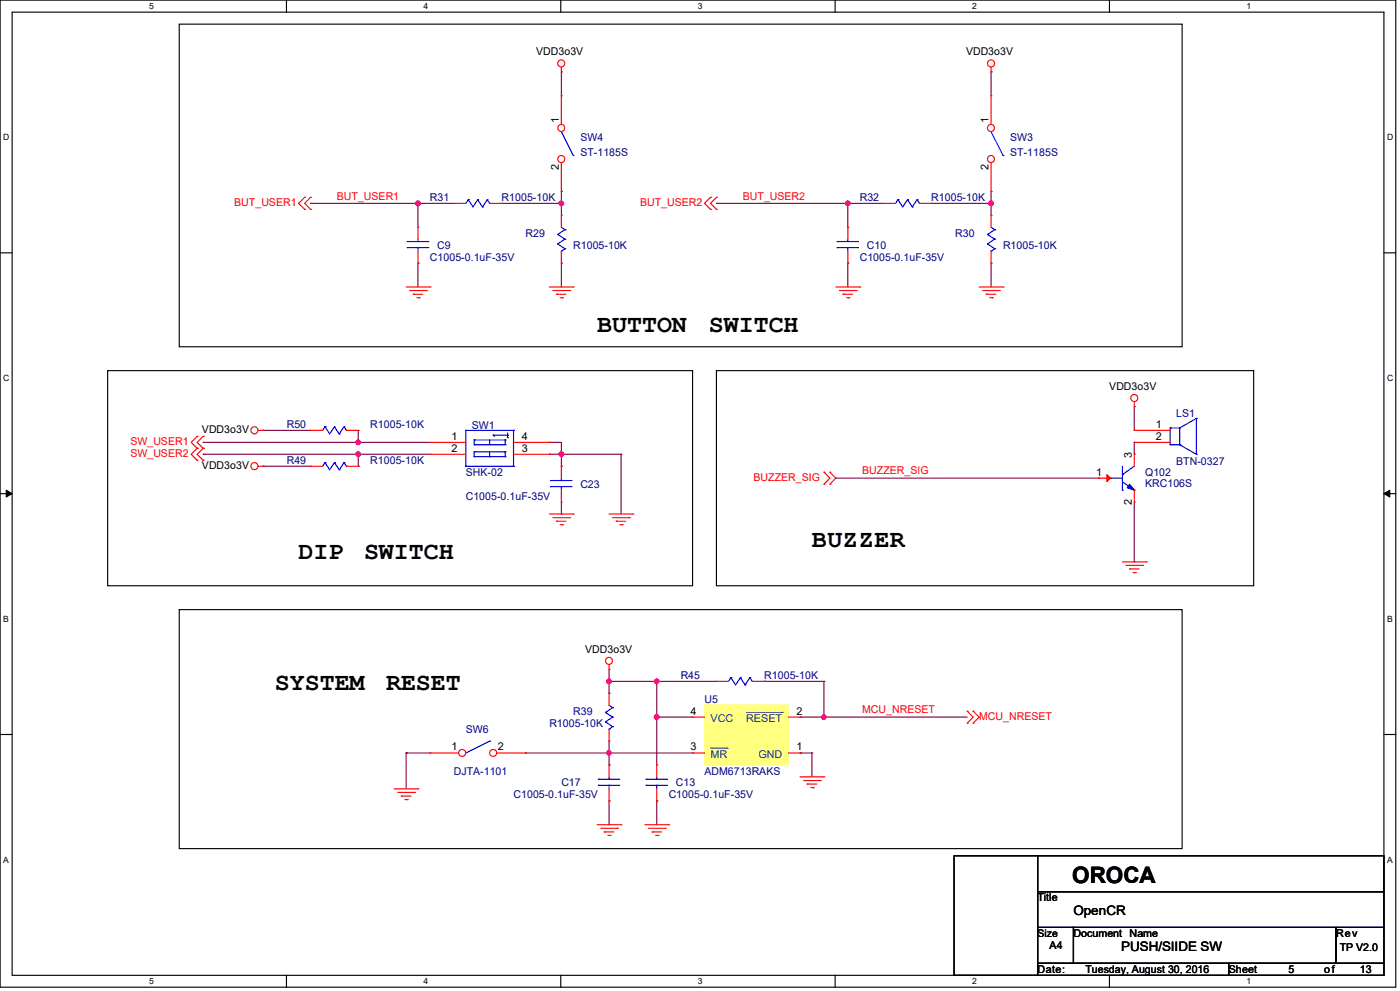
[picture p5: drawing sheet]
<svg xmlns="http://www.w3.org/2000/svg" width="420mm" height="297mm" viewBox="0 0 420 297" stroke-linecap="round" stroke-linejoin="round" font-family="sans-serif">
<path d="M0 0h418.7v295.9h-418.7zM3.6 3.6h411.6v288.7h-411.6z" fill="none" stroke="#000" stroke-width=".34"/>
<g fill="#fff">
<path d="M44.8 .4h1.4v2.9h-1.4z"/>
<path d="M44.8 292.7h1.4v2.9h-1.4z"/>
</g>
<path d="M85.9 0v3.6M85.9 292.3v3.6" fill="none" stroke="#000" stroke-width=".34"/>
<g fill="#fff">
<path d="M127.1 .4h1.4v2.9h-1.4z"/>
<path d="M127.1 292.7h1.4v2.9h-1.4z"/>
</g>
<path d="M168.2 0v3.6M168.2 292.3v3.6" fill="none" stroke="#000" stroke-width=".34"/>
<g fill="#fff">
<path d="M209.4 .4h1.4v2.9h-1.4z"/>
<path d="M209.4 292.7h1.4v2.9h-1.4z"/>
</g>
<path d="M250.5 0v3.6M250.5 292.3v3.6" fill="none" stroke="#000" stroke-width=".34"/>
<g fill="#fff">
<path d="M291.7 .4h1.4v2.9h-1.4z"/>
<path d="M291.7 292.7h1.4v2.9h-1.4z"/>
</g>
<path d="M332.8 0v3.6M332.8 292.3v3.6" fill="none" stroke="#000" stroke-width=".34"/>
<g fill="#fff">
<path d="M374 .4h1.4v2.9h-1.4z"/>
<path d="M374 292.7h1.4v2.9h-1.4z"/>
<path d="M1 39.7h1.8v2.9h-1.8z"/>
<path d="M416.1 39.7h1.9v2.9h-1.9z"/>
<path d="M1 111.8h1.8v2.9h-1.8z"/>
<path d="M416.1 111.8h1.9v2.9h-1.9z"/>
</g>
<path d="M0 75.8h3.6M415.2 75.8h3.6" fill="none" stroke="#000" stroke-width=".34"/>
<g fill="#fff">
<path d="M1 184h1.7v2.9h-1.7z"/>
<path d="M416.1 184h1.7v2.9h-1.7z"/>
</g>
<path d="M0 148h3.6M415.2 148h3.6" fill="none" stroke="#000" stroke-width=".34"/>
<path d="M1.9 146.9l1.7 1.1-1.7 1zM415.2 148l1.7-1.1v2.1z" fill="#000" stroke="#000" stroke-width=".3"/>
<g fill="#fff">
<path d="M1 256.2h1.7v2.9h-1.7z"/>
<path d="M416.1 256.2h1.7v2.9h-1.7z"/>
</g>
<path d="M53.8 7.2h300.8v96.7h-300.8zM32.3 111.1h175.5v64.5h-175.5zM214.9 111.1h161.2v64.5h-161.2zM53.8 182.7h300.8v71.6h-300.8zM0 220.1h3.6M415.2 220.1h3.6" fill="none" stroke="#000" stroke-width=".34"/>
<path d="M150.5 61h17.9" fill="none" stroke="#800040" stroke-width=".34"/>
<circle cx="150.5" cy="61" r=".17" fill="#800040"/>
<circle cx="168.4" cy="60.9" r=".7" fill="#f0f" stroke="#f0f" stroke-width=".34"/>
<path d="M168.4 57.4v3.6" fill="none" stroke="#800040" stroke-width=".34"/>
<circle cx="168.4" cy="57.4" r=".17" fill="#800040"/>
<path d="M168.4 61v3.5" fill="none" stroke="#800040" stroke-width=".34"/>
<circle cx="168.4" cy="61" r=".17" fill="#800040"/>
<path d="M93.2 61h32.2" fill="none" stroke="#800040" stroke-width=".34"/>
<circle cx="93.2" cy="61" r=".17" fill="#800040"/>
<circle cx="125.4" cy="60.9" r=".7" fill="#f0f" stroke="#f0f" stroke-width=".34"/>
<path d="M125.4 61v7.1" fill="none" stroke="#800040" stroke-width=".34"/>
<circle cx="125.4" cy="61" r=".17" fill="#800040"/>
<path d="M125.4 61h10.7" fill="none" stroke="#800040" stroke-width=".34"/>
<circle cx="125.4" cy="61" r=".17" fill="#800040"/>
<path d="M125.4 78.9v7.1" fill="none" stroke="#800040" stroke-width=".34"/>
<circle cx="125.4" cy="78.9" r=".17" fill="#800040"/>
<path d="M168.4 78.9v7.1" fill="none" stroke="#800040" stroke-width=".34"/>
<circle cx="168.4" cy="78.9" r=".17" fill="#800040"/>
<path d="M168.4 21.5v7.2" fill="none" stroke="#800040" stroke-width=".34"/>
<circle cx="168.4" cy="21.5" r=".17" fill="#800040"/>
<path d="M279.4 61h17.9" fill="none" stroke="#800040" stroke-width=".34"/>
<circle cx="279.4" cy="61" r=".17" fill="#800040"/>
<path d="M297.3 61v3.5" fill="none" stroke="#800040" stroke-width=".34"/>
<circle cx="297.3" cy="61" r=".17" fill="#800040"/>
<path d="M297.3 57.4v3.6" fill="none" stroke="#800040" stroke-width=".34"/>
<circle cx="297.3" cy="57.4" r=".17" fill="#800040"/>
<circle cx="297.3" cy="60.9" r=".7" fill="#f0f" stroke="#f0f" stroke-width=".34"/>
<path d="M214.9 61h39.4" fill="none" stroke="#800040" stroke-width=".34"/>
<circle cx="214.9" cy="61" r=".17" fill="#800040"/>
<path d="M297.3 78.9v7.1" fill="none" stroke="#800040" stroke-width=".34"/>
<circle cx="297.3" cy="78.9" r=".17" fill="#800040"/>
<path d="M254.3 78.9v7.1" fill="none" stroke="#800040" stroke-width=".34"/>
<circle cx="254.3" cy="78.9" r=".17" fill="#800040"/>
<path d="M254.3 61h10.8" fill="none" stroke="#800040" stroke-width=".34"/>
<circle cx="254.3" cy="61" r=".17" fill="#800040"/>
<circle cx="254.3" cy="60.9" r=".7" fill="#f0f" stroke="#f0f" stroke-width=".34"/>
<path d="M254.3 61v7.1" fill="none" stroke="#800040" stroke-width=".34"/>
<circle cx="254.3" cy="61" r=".17" fill="#800040"/>
<path d="M297.3 21.5v7.2" fill="none" stroke="#800040" stroke-width=".34"/>
<circle cx="297.3" cy="21.5" r=".17" fill="#800040"/>
<path d="M182.7 200.6v3.6" fill="none" stroke="#800040" stroke-width=".34"/>
<circle cx="182.7" cy="204.2" r=".17" fill="#800040"/>
<path d="M182.7 204.2h14.3" fill="none" stroke="#800040" stroke-width=".34"/>
<circle cx="182.7" cy="204.2" r=".17" fill="#800040"/>
<path d="M182.7 222.1v3.6" fill="none" stroke="#800040" stroke-width=".34"/>
<circle cx="182.7" cy="225.7" r=".17" fill="#800040"/>
<circle cx="182.7" cy="225.7" r=".7" fill="#f0f" stroke="#f0f" stroke-width=".34"/>
<path d="M247.2 214.9h43" fill="none" stroke="#800040" stroke-width=".34"/>
<circle cx="247.2" cy="214.9" r=".17" fill="#800040"/>
<circle cx="247.2" cy="214.9" r=".7" fill="#f0f" stroke="#f0f" stroke-width=".34"/>
<path d="M240 225.7h3.6" fill="none" stroke="#800040" stroke-width=".34"/>
<circle cx="240" cy="225.7" r=".17" fill="#800040"/>
<path d="M229.3 204.2h17.9" fill="none" stroke="#800040" stroke-width=".34"/>
<circle cx="229.3" cy="204.2" r=".17" fill="#800040"/>
<path d="M243.6 225.7v7.1" fill="none" stroke="#800040" stroke-width=".34"/>
<circle cx="243.6" cy="225.7" r=".17" fill="#800040"/>
<path d="M197 204.2h17.9" fill="none" stroke="#800040" stroke-width=".34"/>
<circle cx="197" cy="204.2" r=".17" fill="#800040"/>
<circle cx="197" cy="204.2" r=".7" fill="#f0f" stroke="#f0f" stroke-width=".34"/>
<path d="M247.2 204.2v10.7" fill="none" stroke="#800040" stroke-width=".34"/>
<circle cx="247.2" cy="204.2" r=".17" fill="#800040"/>
<path d="M182.7 225.7h25.1" fill="none" stroke="#800040" stroke-width=".34"/>
<circle cx="182.7" cy="225.7" r=".17" fill="#800040"/>
<path d="M197 204.2v10.7" fill="none" stroke="#800040" stroke-width=".34"/>
<circle cx="197" cy="204.2" r=".17" fill="#800040"/>
<path d="M197 214.9h10.8" fill="none" stroke="#800040" stroke-width=".34"/>
<circle cx="197" cy="214.9" r=".17" fill="#800040"/>
<path d="M197 214.9v14.4" fill="none" stroke="#800040" stroke-width=".34"/>
<circle cx="197" cy="214.9" r=".17" fill="#800040"/>
<circle cx="197" cy="214.9" r=".7" fill="#f0f" stroke="#f0f" stroke-width=".34"/>
<path d="M240 214.9h7.2" fill="none" stroke="#800040" stroke-width=".34"/>
<circle cx="240" cy="214.9" r=".17" fill="#800040"/>
<path d="M121.8 225.7h7.2" fill="none" stroke="#800040" stroke-width=".34"/>
<circle cx="121.8" cy="225.7" r=".17" fill="#800040"/>
<path d="M121.8 225.7v10.7" fill="none" stroke="#800040" stroke-width=".34"/>
<circle cx="121.8" cy="225.7" r=".17" fill="#800040"/>
<path d="M182.7 240v7.2" fill="none" stroke="#800040" stroke-width=".34"/>
<circle cx="182.7" cy="240" r=".17" fill="#800040"/>
<path d="M197 240v7.2" fill="none" stroke="#800040" stroke-width=".34"/>
<circle cx="197" cy="240" r=".17" fill="#800040"/>
<path d="M61 132.6h46.5" fill="none" stroke="#800040" stroke-width=".34"/>
<circle cx="61" cy="132.6" r=".17" fill="#800040"/>
<path d="M61 136.1h46.5" fill="none" stroke="#800040" stroke-width=".34"/>
<circle cx="61" cy="136.1" r=".17" fill="#800040"/>
<path d="M107.5 129v3.6" fill="none" stroke="#800040" stroke-width=".34"/>
<circle cx="107.5" cy="132.6" r=".17" fill="#800040"/>
<path d="M107.5 132.6h21.5" fill="none" stroke="#800040" stroke-width=".34"/>
<circle cx="107.5" cy="132.6" r=".17" fill="#800040"/>
<circle cx="107.5" cy="132.6" r=".7" fill="#f0f" stroke="#f0f" stroke-width=".34"/>
<path d="M107.5 136.1v3.6" fill="none" stroke="#800040" stroke-width=".34"/>
<circle cx="107.5" cy="139.7" r=".17" fill="#800040"/>
<path d="M107.5 136.1h21.5" fill="none" stroke="#800040" stroke-width=".34"/>
<circle cx="107.5" cy="136.1" r=".17" fill="#800040"/>
<circle cx="107.5" cy="136.1" r=".7" fill="#f0f" stroke="#f0f" stroke-width=".34"/>
<path d="M78.9 139.7h14.3" fill="none" stroke="#800040" stroke-width=".34"/>
<circle cx="78.9" cy="139.7" r=".17" fill="#800040"/>
<path d="M78.9 129h14.3" fill="none" stroke="#800040" stroke-width=".34"/>
<circle cx="78.9" cy="129" r=".17" fill="#800040"/>
<path d="M164.8 132.6h3.6" fill="none" stroke="#800040" stroke-width=".34"/>
<circle cx="164.8" cy="132.6" r=".17" fill="#800040"/>
<path d="M164.8 136.1h3.6" fill="none" stroke="#800040" stroke-width=".34"/>
<circle cx="164.8" cy="136.1" r=".17" fill="#800040"/>
<path d="M168.4 132.6v3.5" fill="none" stroke="#800040" stroke-width=".34"/>
<circle cx="168.4" cy="136.1" r=".17" fill="#800040"/>
<path d="M168.4 150.5v3.6" fill="none" stroke="#800040" stroke-width=".34"/>
<circle cx="168.4" cy="154.1" r=".17" fill="#800040"/>
<path d="M168.4 136.1h17.9" fill="none" stroke="#800040" stroke-width=".34"/>
<circle cx="168.4" cy="136.1" r=".17" fill="#800040"/>
<circle cx="168.4" cy="136.1" r=".7" fill="#f0f" stroke="#f0f" stroke-width=".34"/>
<path d="M186.3 136.1v18" fill="none" stroke="#800040" stroke-width=".34"/>
<circle cx="186.3" cy="136.1" r=".17" fill="#800040"/>
<path d="M168.4 136.1v3.6" fill="none" stroke="#800040" stroke-width=".34"/>
<circle cx="168.4" cy="139.7" r=".17" fill="#800040"/>
<path d="M340.3 132.6v3.5" fill="none" stroke="#800040" stroke-width=".34"/>
<circle cx="340.3" cy="132.6" r=".17" fill="#800040"/>
<path d="M340.3 150.5v17.9" fill="none" stroke="#800040" stroke-width=".34"/>
<circle cx="340.3" cy="168.4" r=".17" fill="#800040"/>
<path d="M250.7 143.3h78.9" fill="none" stroke="#800040" stroke-width=".34"/>
<circle cx="329.6" cy="143.3" r=".17" fill="#800040"/>
<path d="M340.3 121.8v7.2" fill="none" stroke="#800040" stroke-width=".34"/>
<circle cx="340.3" cy="121.8" r=".17" fill="#800040"/>
<path d="M182.7 225.7v3.6" fill="none" stroke="#800040" stroke-width=".34"/>
<circle cx="182.7" cy="229.3" r=".17" fill="#800040"/>
<path d="M157.6 225.7h25.1" fill="none" stroke="#800040" stroke-width=".34"/>
<circle cx="157.6" cy="225.7" r=".17" fill="#800040"/>
<path d="M182.7 204.2v3.6" fill="none" stroke="#800040" stroke-width=".34"/>
<circle cx="182.7" cy="207.8" r=".17" fill="#800040"/>
<circle cx="182.7" cy="204.2" r=".7" fill="#f0f" stroke="#f0f" stroke-width=".34"/>
<path d="M164.8 86h7.2" fill="none" stroke="#f00" stroke-width=".34"/>
<circle cx="172" cy="86" r=".17" fill="#f00"/>
<path d="M165.9 87.1h5" fill="none" stroke="#f00" stroke-width=".34"/>
<circle cx="170.9" cy="87.1" r=".17" fill="#f00"/>
<path d="M167 88.2h2.8" fill="none" stroke="#f00" stroke-width=".34"/>
<circle cx="167" cy="88.2" r=".17" fill="#f00"/>
<path d="M168 89.2h.7" fill="none" stroke="#f00" stroke-width=".34"/>
<circle cx="168.7" cy="89.2" r=".17" fill="#f00"/>
<path d="M121.8 86h7.2" fill="none" stroke="#f00" stroke-width=".34"/>
<circle cx="129" cy="86" r=".17" fill="#f00"/>
<path d="M122.9 87.1h5" fill="none" stroke="#f00" stroke-width=".34"/>
<circle cx="127.9" cy="87.1" r=".17" fill="#f00"/>
<path d="M124 88.2h2.8" fill="none" stroke="#f00" stroke-width=".34"/>
<circle cx="124" cy="88.2" r=".17" fill="#f00"/>
<path d="M125.1 89.2h.7" fill="none" stroke="#f00" stroke-width=".34"/>
<circle cx="125.8" cy="89.2" r=".17" fill="#f00"/>
<path d="M168.4 20.1v1.4" fill="none" stroke="#f00" stroke-width=".34"/>
<circle cx="168.4" cy="21.5" r=".17" fill="#f00"/>
<g fill="none" stroke="#f00" stroke-width=".34">
<path d="M250.7 86h7.2"/>
<circle cx="168.4" cy="19" r="1.06"/>
</g>
<circle cx="257.9" cy="86" r=".17" fill="#f00"/>
<path d="M251.8 87.1h5" fill="none" stroke="#f00" stroke-width=".34"/>
<circle cx="256.8" cy="87.1" r=".17" fill="#f00"/>
<path d="M252.9 88.2h2.9" fill="none" stroke="#f00" stroke-width=".34"/>
<circle cx="252.9" cy="88.2" r=".17" fill="#f00"/>
<path d="M254 89.2h.7" fill="none" stroke="#f00" stroke-width=".34"/>
<circle cx="254.7" cy="89.2" r=".17" fill="#f00"/>
<path d="M293.8 86h7.1" fill="none" stroke="#f00" stroke-width=".34"/>
<circle cx="300.9" cy="86" r=".17" fill="#f00"/>
<path d="M294.8 87.1h5" fill="none" stroke="#f00" stroke-width=".34"/>
<circle cx="299.8" cy="87.1" r=".17" fill="#f00"/>
<path d="M295.9 88.2h2.8" fill="none" stroke="#f00" stroke-width=".34"/>
<circle cx="295.9" cy="88.2" r=".17" fill="#f00"/>
<path d="M297 89.2h.7" fill="none" stroke="#f00" stroke-width=".34"/>
<circle cx="297.7" cy="89.2" r=".17" fill="#f00"/>
<path d="M297.3 20.1v1.4" fill="none" stroke="#f00" stroke-width=".34"/>
<circle cx="297.3" cy="21.5" r=".17" fill="#f00"/>
<g fill="none" stroke="#f00" stroke-width=".34">
<path d="M182.7 199.2v1.4"/>
<circle cx="297.3" cy="19" r="1.06"/>
</g>
<circle cx="182.7" cy="200.6" r=".17" fill="#f00"/>
<g fill="none" stroke="#f00" stroke-width=".34">
<path d="M240 232.8h7.2"/>
<circle cx="182.7" cy="198.1" r="1.05"/>
</g>
<circle cx="247.2" cy="232.8" r=".17" fill="#f00"/>
<path d="M241.1 233.9h5" fill="none" stroke="#f00" stroke-width=".34"/>
<circle cx="246.1" cy="233.9" r=".17" fill="#f00"/>
<path d="M242.1 235h2.9" fill="none" stroke="#f00" stroke-width=".34"/>
<circle cx="242.1" cy="235" r=".17" fill="#f00"/>
<path d="M243.2 236.1h.8" fill="none" stroke="#f00" stroke-width=".34"/>
<circle cx="244" cy="236.1" r=".17" fill="#f00"/>
<path d="M118.2 236.4h7.2" fill="none" stroke="#f00" stroke-width=".34"/>
<circle cx="125.4" cy="236.4" r=".17" fill="#f00"/>
<path d="M119.3 237.5h5" fill="none" stroke="#f00" stroke-width=".34"/>
<circle cx="124.3" cy="237.5" r=".17" fill="#f00"/>
<path d="M120.4 238.6h2.9" fill="none" stroke="#f00" stroke-width=".34"/>
<circle cx="120.4" cy="238.6" r=".17" fill="#f00"/>
<path d="M121.5 239.6h.7" fill="none" stroke="#f00" stroke-width=".34"/>
<circle cx="122.2" cy="239.6" r=".17" fill="#f00"/>
<path d="M179.1 247.2h7.2" fill="none" stroke="#f00" stroke-width=".34"/>
<circle cx="186.3" cy="247.2" r=".17" fill="#f00"/>
<path d="M180.2 248.2h5" fill="none" stroke="#f00" stroke-width=".34"/>
<circle cx="185.2" cy="248.2" r=".17" fill="#f00"/>
<path d="M181.3 249.3h2.8" fill="none" stroke="#f00" stroke-width=".34"/>
<circle cx="181.3" cy="249.3" r=".17" fill="#f00"/>
<path d="M182.4 250.4h.6" fill="none" stroke="#f00" stroke-width=".34"/>
<circle cx="183" cy="250.4" r=".17" fill="#f00"/>
<path d="M193.5 247.2h7.1" fill="none" stroke="#f00" stroke-width=".34"/>
<circle cx="200.6" cy="247.2" r=".17" fill="#f00"/>
<path d="M194.5 248.2h5.1" fill="none" stroke="#f00" stroke-width=".34"/>
<circle cx="199.6" cy="248.2" r=".17" fill="#f00"/>
<path d="M195.6 249.3h2.9" fill="none" stroke="#f00" stroke-width=".34"/>
<circle cx="195.6" cy="249.3" r=".17" fill="#f00"/>
<path d="M196.7 250.4h.7" fill="none" stroke="#f00" stroke-width=".34"/>
<circle cx="197.4" cy="250.4" r=".17" fill="#f00"/>
<path d="M77.4 129h1.5" fill="none" stroke="#f00" stroke-width=".34"/>
<circle cx="78.9" cy="129" r=".17" fill="#f00"/>
<g fill="none" stroke="#f00" stroke-width=".34">
<path d="M77.4 139.7h1.5"/>
<circle cx="76.3" cy="129" r="1.06"/>
</g>
<circle cx="78.9" cy="139.7" r=".17" fill="#f00"/>
<g fill="none" stroke="#f00" stroke-width=".34">
<path d="M182.7 154.1h7.2"/>
<circle cx="76.3" cy="139.7" r="1.06"/>
</g>
<circle cx="189.9" cy="154.1" r=".17" fill="#f00"/>
<path d="M183.8 155.2h5" fill="none" stroke="#f00" stroke-width=".34"/>
<circle cx="188.8" cy="155.2" r=".17" fill="#f00"/>
<path d="M184.9 156.2h2.8" fill="none" stroke="#f00" stroke-width=".34"/>
<circle cx="184.9" cy="156.2" r=".17" fill="#f00"/>
<path d="M185.9 157.3h.7" fill="none" stroke="#f00" stroke-width=".34"/>
<circle cx="186.6" cy="157.3" r=".17" fill="#f00"/>
<path d="M164.8 154.1h7.2" fill="none" stroke="#f00" stroke-width=".34"/>
<circle cx="172" cy="154.1" r=".17" fill="#f00"/>
<path d="M165.9 155.2h5" fill="none" stroke="#f00" stroke-width=".34"/>
<circle cx="170.9" cy="155.2" r=".17" fill="#f00"/>
<path d="M167 156.2h2.8" fill="none" stroke="#f00" stroke-width=".34"/>
<circle cx="167" cy="156.2" r=".17" fill="#f00"/>
<path d="M168 157.3h.7" fill="none" stroke="#f00" stroke-width=".34"/>
<circle cx="168.7" cy="157.3" r=".17" fill="#f00"/>
<path d="M336.7 168.4h7.2" fill="none" stroke="#f00" stroke-width=".34"/>
<circle cx="343.9" cy="168.4" r=".17" fill="#f00"/>
<path d="M337.8 169.5h5" fill="none" stroke="#f00" stroke-width=".34"/>
<circle cx="342.8" cy="169.5" r=".17" fill="#f00"/>
<path d="M338.9 170.5h2.8" fill="none" stroke="#f00" stroke-width=".34"/>
<circle cx="338.9" cy="170.5" r=".17" fill="#f00"/>
<path d="M339.9 171.6h.8" fill="none" stroke="#f00" stroke-width=".34"/>
<circle cx="340.7" cy="171.6" r=".17" fill="#f00"/>
<path d="M340.3 120.4v1.4" fill="none" stroke="#f00" stroke-width=".34"/>
<circle cx="340.3" cy="121.8" r=".17" fill="#f00"/>
<g fill="none" stroke="#f00" stroke-width=".34">
<path d="M59.1 130.8l-1.7 1.8"/>
<circle cx="340.3" cy="119.3" r="1.06"/>
</g>
<circle cx="59.1" cy="130.8" r=".17" fill="#f00"/>
<path d="M57.4 132.6l1.7 1.8" fill="none" stroke="#f00" stroke-width=".34"/>
<circle cx="59.1" cy="134.4" r=".17" fill="#f00"/>
<path d="M61 130.8l-1.9 1.8" fill="none" stroke="#f00" stroke-width=".34"/>
<circle cx="61" cy="130.8" r=".17" fill="#f00"/>
<path d="M59.1 132.6l1.9 1.8" fill="none" stroke="#f00" stroke-width=".34"/>
<circle cx="61" cy="134.4" r=".17" fill="#f00"/>
<path d="M59.1 134.4l-1.7 1.7" fill="none" stroke="#f00" stroke-width=".34"/>
<circle cx="59.1" cy="134.4" r=".17" fill="#f00"/>
<path d="M57.4 136.1l1.7 1.9" fill="none" stroke="#f00" stroke-width=".34"/>
<circle cx="59.1" cy="138" r=".17" fill="#f00"/>
<path d="M61 134.4l-1.9 1.7" fill="none" stroke="#f00" stroke-width=".34"/>
<circle cx="61" cy="134.4" r=".17" fill="#f00"/>
<path d="M59.1 136.1l1.9 1.9" fill="none" stroke="#f00" stroke-width=".34"/>
<circle cx="61" cy="138" r=".17" fill="#f00"/>
<path d="M91.4 59.1l-1.8 1.9" fill="none" stroke="#f00" stroke-width=".34"/>
<circle cx="91.4" cy="59.1" r=".17" fill="#f00"/>
<path d="M89.6 61l1.8 1.7" fill="none" stroke="#f00" stroke-width=".34"/>
<circle cx="91.4" cy="62.7" r=".17" fill="#f00"/>
<path d="M93.2 59.1l-1.8 1.9" fill="none" stroke="#f00" stroke-width=".34"/>
<circle cx="93.2" cy="59.1" r=".17" fill="#f00"/>
<path d="M91.4 61l1.8 1.7" fill="none" stroke="#f00" stroke-width=".34"/>
<circle cx="93.2" cy="62.7" r=".17" fill="#f00"/>
<path d="M213.1 59.1l-1.7 1.9" fill="none" stroke="#f00" stroke-width=".34"/>
<circle cx="213.1" cy="59.1" r=".17" fill="#f00"/>
<path d="M211.4 61l1.7 1.7" fill="none" stroke="#f00" stroke-width=".34"/>
<circle cx="213.1" cy="62.7" r=".17" fill="#f00"/>
<path d="M214.9 59.1l-1.8 1.9" fill="none" stroke="#f00" stroke-width=".34"/>
<circle cx="214.9" cy="59.1" r=".17" fill="#f00"/>
<path d="M213.1 61l1.8 1.7" fill="none" stroke="#f00" stroke-width=".34"/>
<circle cx="214.9" cy="62.7" r=".17" fill="#f00"/>
<path d="M293.8 214.9l-1.9 1.8" fill="none" stroke="#f00" stroke-width=".34"/>
<circle cx="291.9" cy="216.7" r=".17" fill="#f00"/>
<path d="M291.9 213.1l1.9 1.8" fill="none" stroke="#f00" stroke-width=".34"/>
<circle cx="291.9" cy="213.1" r=".17" fill="#f00"/>
<path d="M291.9 214.9l-1.7 1.8" fill="none" stroke="#f00" stroke-width=".34"/>
<circle cx="290.2" cy="216.7" r=".17" fill="#f00"/>
<path d="M290.2 213.1l1.7 1.8" fill="none" stroke="#f00" stroke-width=".34"/>
<circle cx="290.2" cy="213.1" r=".17" fill="#f00"/>
<path d="M249 141.5l1.7 1.8" fill="none" stroke="#f00" stroke-width=".34"/>
<circle cx="249" cy="141.5" r=".17" fill="#f00"/>
<path d="M250.7 143.3l-1.7 1.8" fill="none" stroke="#f00" stroke-width=".34"/>
<circle cx="249" cy="145.1" r=".17" fill="#f00"/>
<path d="M249 143.3l-1.8 1.8" fill="none" stroke="#f00" stroke-width=".34"/>
<circle cx="247.2" cy="145.1" r=".17" fill="#f00"/>
<path d="M247.2 141.5l1.8 1.8" fill="none" stroke="#f00" stroke-width=".34"/>
<circle cx="247.2" cy="141.5" r=".17" fill="#f00"/>
<path d="M286.2 256.5h25.1v35.8h-25.1zM311.3 256.5h103.9v10.8h-103.9zM311.3 278h10.7v10.7h-10.7zM311.3 267.3h103.9v10.7h-103.9zM322 278h78.8v10.7h-78.8zM400.8 278h14.4v10.7h-14.4zM311.3 288.7h57.3v3.6h-57.3zM368.6 288.7h46.6v3.6h-46.6z" fill="none" stroke="#000" stroke-width=".34"/>
<path d="M197 232.8v.8" fill="none" stroke="#00f" stroke-width=".34"/>
<circle cx="197" cy="233.6" r=".17" fill="#00f"/>
<path d="M193.8 235.4h6.5" fill="none" stroke="#00f" stroke-width=".34"/>
<circle cx="193.8" cy="235.4" r=".17" fill="#00f"/>
<path d="M193.8 233.6h6.5" fill="none" stroke="#00f" stroke-width=".34"/>
<circle cx="193.8" cy="233.6" r=".17" fill="#00f"/>
<path d="M197 235.4v1" fill="none" stroke="#00f" stroke-width=".34"/>
<circle cx="197" cy="235.4" r=".17" fill="#00f"/>
<path d="M197 229.3v3.5" fill="none" stroke="#f00" stroke-width=".34"/>
<circle cx="197" cy="229.3" r=".17" fill="#f00"/>
<path d="M197 236.4v3.6" fill="none" stroke="#f00" stroke-width=".34"/>
<circle cx="197" cy="240" r=".17" fill="#f00"/>
<path d="M219.2 203.1l-.7 1.1" fill="none" stroke="#00f" stroke-width=".34"/>
<circle cx="219.2" cy="203.1" r=".17" fill="#00f"/>
<path d="M222.1 203.1l-1.4 2.2" fill="none" stroke="#00f" stroke-width=".34"/>
<circle cx="222.1" cy="203.1" r=".17" fill="#00f"/>
<path d="M222.1 203.1l1.4 2.2" fill="none" stroke="#00f" stroke-width=".34"/>
<circle cx="223.5" cy="205.3" r=".17" fill="#00f"/>
<path d="M225 203.1l-1.5 2.2" fill="none" stroke="#00f" stroke-width=".34"/>
<circle cx="225" cy="203.1" r=".17" fill="#00f"/>
<path d="M225 203.1l.7 1.1" fill="none" stroke="#00f" stroke-width=".34"/>
<circle cx="225.7" cy="204.2" r=".17" fill="#00f"/>
<path d="M219.2 203.1l1.5 2.2" fill="none" stroke="#00f" stroke-width=".34"/>
<circle cx="219.2" cy="203.1" r=".17" fill="#00f"/>
<path d="M214.9 204.2h3.6" fill="none" stroke="#f00" stroke-width=".34"/>
<circle cx="214.9" cy="204.2" r=".17" fill="#f00"/>
<path d="M225.7 204.2h3.6" fill="none" stroke="#f00" stroke-width=".34"/>
<circle cx="229.3" cy="204.2" r=".17" fill="#f00"/>
<path d="M340.3 139.7l-3.6 2.5" fill="none" stroke="#00f" stroke-width=".34"/>
<circle cx="336.7" cy="142.2" r=".17" fill="#00f"/>
<path d="M336.7 144.4l3.6 2.5" fill="none" stroke="#00f" stroke-width=".34"/>
<circle cx="340.3" cy="146.9" r=".17" fill="#00f"/>
<path d="M336.7 139.7v7.2" fill="none" stroke="#00f" stroke-width=".34"/>
<circle cx="336.7" cy="146.9" r=".17" fill="#00f"/>
<path d="M333.1 143.3h3.6" fill="none" stroke="#00f" stroke-width=".34"/>
<circle cx="333.1" cy="143.3" r=".17" fill="#00f"/>
<path d="M338.9 145.1l1.4 1.8-2.1-.7z" fill="#00f" stroke="#00f" stroke-width=".34"/>
<path d="M332.1 142.2l1 1.1-1 1.1z" fill="#f00" stroke="#f00" stroke-width=".34"/>
<path d="M329.6 143.3h3.5" fill="none" stroke="#f00" stroke-width=".34"/>
<circle cx="329.6" cy="143.3" r=".17" fill="#f00"/>
<path d="M340.3 146.9v3.6" fill="none" stroke="#f00" stroke-width=".34"/>
<circle cx="340.3" cy="150.5" r=".17" fill="#f00"/>
<path d="M340.3 136.1v3.6" fill="none" stroke="#f00" stroke-width=".34"/>
<circle cx="340.3" cy="136.1" r=".17" fill="#f00"/>
<path d="M168.4 39.5l3.6 7.1" fill="none" stroke="#00f" stroke-width=".34"/>
<circle cx="172" cy="46.6" r=".17" fill="#00f"/>
<circle cx="168.4" cy="38.3" r="1.05" fill="#fff" stroke="#f00" stroke-width=".34"/>
<path d="M168.4 28.7v8.6" fill="none" stroke="#f00" stroke-width=".34"/>
<circle cx="168.4" cy="28.7" r=".17" fill="#f00"/>
<circle cx="168.4" cy="47.7" r="1.05" fill="#fff" stroke="#f00" stroke-width=".34"/>
<path d="M168.4 48.8v8.6" fill="none" stroke="#f00" stroke-width=".34"/>
<circle cx="168.4" cy="57.4" r=".17" fill="#f00"/>
<path d="M211.4 211.4h25v17.9h-25z" fill="none" stroke="#ffff80" stroke-width=".34"/>
<path d="M211.4 211.4h25v17.9h-25z" fill-rule="evenodd" fill="#ffff80" stroke="#ffff80" stroke-width=".34"/>
<path d="M207.8 225.7h3.6" fill="none" stroke="#f00" stroke-width=".34"/>
<circle cx="207.8" cy="225.7" r=".17" fill="#f00"/>
<path d="M213.1 224.2h5M218.1 224.2h.1" fill="none" stroke="#004080" stroke-width=".3"/>
<path d="M207.8 214.9h3.6" fill="none" stroke="#f00" stroke-width=".34"/>
<circle cx="207.8" cy="214.9" r=".17" fill="#f00"/>
<path d="M236.4 225.7h3.6" fill="none" stroke="#f00" stroke-width=".34"/>
<circle cx="240" cy="225.7" r=".17" fill="#f00"/>
<path d="M236.4 214.9h3.6" fill="none" stroke="#f00" stroke-width=".34"/>
<circle cx="240" cy="214.9" r=".17" fill="#f00"/>
<path d="M223.9 213.5h10.8M234.7 213.5h.1" fill="none" stroke="#004080" stroke-width=".3"/>
<path d="M182.7 211.4l1.1 .7" fill="none" stroke="#00f" stroke-width=".34"/>
<circle cx="183.8" cy="212.1" r=".17" fill="#00f"/>
<path d="M181.7 213.5l2.1 1.4" fill="none" stroke="#00f" stroke-width=".34"/>
<circle cx="183.8" cy="214.9" r=".17" fill="#00f"/>
<path d="M183.8 214.9l-2.1 1.5" fill="none" stroke="#00f" stroke-width=".34"/>
<circle cx="181.7" cy="216.4" r=".17" fill="#00f"/>
<path d="M181.7 216.4l2.1 1.4" fill="none" stroke="#00f" stroke-width=".34"/>
<circle cx="183.8" cy="217.8" r=".17" fill="#00f"/>
<path d="M183.8 217.8l-1.1 .7" fill="none" stroke="#00f" stroke-width=".34"/>
<circle cx="182.7" cy="218.5" r=".17" fill="#00f"/>
<path d="M183.8 212.1l-2.1 1.4" fill="none" stroke="#00f" stroke-width=".34"/>
<circle cx="183.8" cy="212.1" r=".17" fill="#00f"/>
<path d="M182.7 207.8v3.6" fill="none" stroke="#f00" stroke-width=".34"/>
<circle cx="182.7" cy="207.8" r=".17" fill="#f00"/>
<path d="M182.7 218.5v3.6" fill="none" stroke="#f00" stroke-width=".34"/>
<circle cx="182.7" cy="222.1" r=".17" fill="#f00"/>
<path d="M168.4 68.1l1.1 .7" fill="none" stroke="#00f" stroke-width=".34"/>
<circle cx="169.5" cy="68.8" r=".17" fill="#00f"/>
<path d="M167.3 70.3l2.2 1.4" fill="none" stroke="#00f" stroke-width=".34"/>
<circle cx="169.5" cy="71.7" r=".17" fill="#00f"/>
<path d="M169.5 71.7l-2.2 1.4" fill="none" stroke="#00f" stroke-width=".34"/>
<circle cx="167.3" cy="73.1" r=".17" fill="#00f"/>
<path d="M167.3 73.1l2.2 1.4" fill="none" stroke="#00f" stroke-width=".34"/>
<circle cx="169.5" cy="74.5" r=".17" fill="#00f"/>
<path d="M169.5 74.5l-1.1 .8" fill="none" stroke="#00f" stroke-width=".34"/>
<circle cx="168.4" cy="75.3" r=".17" fill="#00f"/>
<path d="M169.5 68.8l-2.2 1.5" fill="none" stroke="#00f" stroke-width=".34"/>
<circle cx="169.5" cy="68.8" r=".17" fill="#00f"/>
<path d="M168.4 64.5v3.6" fill="none" stroke="#f00" stroke-width=".34"/>
<circle cx="168.4" cy="64.5" r=".17" fill="#f00"/>
<path d="M168.4 75.3v3.6" fill="none" stroke="#f00" stroke-width=".34"/>
<circle cx="168.4" cy="78.9" r=".17" fill="#f00"/>
<path d="M140.5 59.9l-.8 1.1" fill="none" stroke="#00f" stroke-width=".34"/>
<circle cx="140.5" cy="59.9" r=".17" fill="#00f"/>
<path d="M143.3 59.9l-1.4 2.1" fill="none" stroke="#00f" stroke-width=".34"/>
<circle cx="143.3" cy="59.9" r=".17" fill="#00f"/>
<path d="M143.3 59.9l1.4 2.1" fill="none" stroke="#00f" stroke-width=".34"/>
<circle cx="144.7" cy="62" r=".17" fill="#00f"/>
<path d="M146.2 59.9l-1.5 2.1" fill="none" stroke="#00f" stroke-width=".34"/>
<circle cx="146.2" cy="59.9" r=".17" fill="#00f"/>
<path d="M146.2 59.9l.7 1.1" fill="none" stroke="#00f" stroke-width=".34"/>
<circle cx="146.9" cy="61" r=".17" fill="#00f"/>
<path d="M140.5 59.9l1.4 2.1" fill="none" stroke="#00f" stroke-width=".34"/>
<circle cx="140.5" cy="59.9" r=".17" fill="#00f"/>
<path d="M136.1 61h3.6" fill="none" stroke="#f00" stroke-width=".34"/>
<circle cx="136.1" cy="61" r=".17" fill="#f00"/>
<path d="M146.9 61h3.6" fill="none" stroke="#f00" stroke-width=".34"/>
<circle cx="150.5" cy="61" r=".17" fill="#f00"/>
<path d="M142.2 131.9h9.4" fill="none" stroke="#00f" stroke-width=".34"/>
<circle cx="151.6" cy="131.9" r=".17" fill="#00f"/>
<path d="M151.6 131.9v1.4" fill="none" stroke="#00f" stroke-width=".34"/>
<circle cx="151.6" cy="133.3" r=".17" fill="#00f"/>
<path d="M142.2 133.3h9.4" fill="none" stroke="#00f" stroke-width=".34"/>
<circle cx="142.2" cy="133.3" r=".17" fill="#00f"/>
<path d="M142.2 131.9v1.4" fill="none" stroke="#00f" stroke-width=".34"/>
<circle cx="142.2" cy="131.9" r=".17" fill="#00f"/>
<path d="M146.9 131.9v1.4" fill="none" stroke="#00f" stroke-width=".34"/>
<circle cx="146.9" cy="133.3" r=".17" fill="#00f"/>
<path d="M142.2 135.4h9.4" fill="none" stroke="#00f" stroke-width=".34"/>
<circle cx="151.6" cy="135.4" r=".17" fill="#00f"/>
<path d="M151.6 135.4v1.5" fill="none" stroke="#00f" stroke-width=".34"/>
<circle cx="151.6" cy="136.9" r=".17" fill="#00f"/>
<path d="M142.2 136.9h9.4" fill="none" stroke="#00f" stroke-width=".34"/>
<circle cx="142.2" cy="136.9" r=".17" fill="#00f"/>
<path d="M142.2 135.4v1.5" fill="none" stroke="#00f" stroke-width=".34"/>
<circle cx="142.2" cy="135.4" r=".17" fill="#00f"/>
<path d="M146.9 135.4v1.5" fill="none" stroke="#00f" stroke-width=".34"/>
<circle cx="146.9" cy="136.9" r=".17" fill="#00f"/>
<path d="M139.7 129h14.4" fill="none" stroke="#00f" stroke-width=".34"/>
<circle cx="154.1" cy="129" r=".17" fill="#00f"/>
<path d="M154.1 129v10.7" fill="none" stroke="#00f" stroke-width=".34"/>
<circle cx="154.1" cy="139.7" r=".17" fill="#00f"/>
<path d="M139.7 139.7h14.4" fill="none" stroke="#00f" stroke-width=".34"/>
<circle cx="139.7" cy="139.7" r=".17" fill="#00f"/>
<path d="M139.7 129v10.7" fill="none" stroke="#00f" stroke-width=".34"/>
<circle cx="139.7" cy="129" r=".17" fill="#00f"/>
<path d="M148 130.4l.3 .4" fill="none" stroke="#00f" stroke-width=".34"/>
<circle cx="148" cy="130.4" r=".17" fill="#00f"/>
<path d="M148 130.4h4.3" fill="none" stroke="#00f" stroke-width=".34"/>
<circle cx="152.3" cy="130.4" r=".17" fill="#00f"/>
<path d="M152.3 129.7v1.4" fill="none" stroke="#00f" stroke-width=".34"/>
<circle cx="152.3" cy="131.1" r=".17" fill="#00f"/>
<path d="M129 132.6h10.7" fill="none" stroke="#f00" stroke-width=".34"/>
<circle cx="129" cy="132.6" r=".17" fill="#f00"/>
<path d="M129 136.1h10.7" fill="none" stroke="#f00" stroke-width=".34"/>
<circle cx="129" cy="136.1" r=".17" fill="#f00"/>
<path d="M154.1 132.6h10.7" fill="none" stroke="#f00" stroke-width=".34"/>
<circle cx="164.8" cy="132.6" r=".17" fill="#f00"/>
<path d="M154.1 136.1h10.7" fill="none" stroke="#f00" stroke-width=".34"/>
<circle cx="164.8" cy="136.1" r=".17" fill="#f00"/>
<path d="M182.7 232.8v.8" fill="none" stroke="#00f" stroke-width=".34"/>
<circle cx="182.7" cy="233.6" r=".17" fill="#00f"/>
<path d="M179.5 235.4h6.4" fill="none" stroke="#00f" stroke-width=".34"/>
<circle cx="179.5" cy="235.4" r=".17" fill="#00f"/>
<path d="M179.5 233.6h6.4" fill="none" stroke="#00f" stroke-width=".34"/>
<circle cx="179.5" cy="233.6" r=".17" fill="#00f"/>
<path d="M182.7 235.4v1" fill="none" stroke="#00f" stroke-width=".34"/>
<circle cx="182.7" cy="235.4" r=".17" fill="#00f"/>
<path d="M182.7 229.3v3.5" fill="none" stroke="#f00" stroke-width=".34"/>
<circle cx="182.7" cy="229.3" r=".17" fill="#f00"/>
<path d="M182.7 236.4v3.6" fill="none" stroke="#f00" stroke-width=".34"/>
<circle cx="182.7" cy="240" r=".17" fill="#f00"/>
<path d="M297.3 39.5l3.6 7.1" fill="none" stroke="#00f" stroke-width=".34"/>
<circle cx="300.9" cy="46.6" r=".17" fill="#00f"/>
<circle cx="297.3" cy="38.3" r="1.05" fill="#fff" stroke="#f00" stroke-width=".34"/>
<path d="M297.3 28.7v8.6" fill="none" stroke="#f00" stroke-width=".34"/>
<circle cx="297.3" cy="28.7" r=".17" fill="#f00"/>
<circle cx="297.3" cy="47.7" r="1.05" fill="#fff" stroke="#f00" stroke-width=".34"/>
<path d="M297.3 48.8v8.6" fill="none" stroke="#f00" stroke-width=".34"/>
<circle cx="297.3" cy="57.4" r=".17" fill="#f00"/>
<path d="M269.4 59.9l-.8 1.1" fill="none" stroke="#00f" stroke-width=".34"/>
<circle cx="269.4" cy="59.9" r=".17" fill="#00f"/>
<path d="M272.2 59.9l-1.4 2.1" fill="none" stroke="#00f" stroke-width=".34"/>
<circle cx="272.2" cy="59.9" r=".17" fill="#00f"/>
<path d="M272.2 59.9l1.5 2.1" fill="none" stroke="#00f" stroke-width=".34"/>
<circle cx="273.7" cy="62" r=".17" fill="#00f"/>
<path d="M275.1 59.9l-1.4 2.1" fill="none" stroke="#00f" stroke-width=".34"/>
<circle cx="275.1" cy="59.9" r=".17" fill="#00f"/>
<path d="M275.1 59.9l.7 1.1" fill="none" stroke="#00f" stroke-width=".34"/>
<circle cx="275.8" cy="61" r=".17" fill="#00f"/>
<path d="M269.4 59.9l1.4 2.1" fill="none" stroke="#00f" stroke-width=".34"/>
<circle cx="269.4" cy="59.9" r=".17" fill="#00f"/>
<path d="M265.1 61h3.5" fill="none" stroke="#f00" stroke-width=".34"/>
<circle cx="265.1" cy="61" r=".17" fill="#f00"/>
<path d="M275.8 61h3.6" fill="none" stroke="#f00" stroke-width=".34"/>
<circle cx="279.4" cy="61" r=".17" fill="#f00"/>
<path d="M97.5 127.9l-.7 1.1" fill="none" stroke="#00f" stroke-width=".34"/>
<circle cx="97.5" cy="127.9" r=".17" fill="#00f"/>
<path d="M100.3 127.9l-1.4 2.1" fill="none" stroke="#00f" stroke-width=".34"/>
<circle cx="100.3" cy="127.9" r=".17" fill="#00f"/>
<path d="M100.3 127.9l1.5 2.1" fill="none" stroke="#00f" stroke-width=".34"/>
<circle cx="101.8" cy="130" r=".17" fill="#00f"/>
<path d="M103.2 127.9l-1.4 2.1" fill="none" stroke="#00f" stroke-width=".34"/>
<circle cx="103.2" cy="127.9" r=".17" fill="#00f"/>
<path d="M103.2 127.9l.7 1.1" fill="none" stroke="#00f" stroke-width=".34"/>
<circle cx="103.9" cy="129" r=".17" fill="#00f"/>
<path d="M97.5 127.9l1.4 2.1" fill="none" stroke="#00f" stroke-width=".34"/>
<circle cx="97.5" cy="127.9" r=".17" fill="#00f"/>
<path d="M93.2 129h3.6" fill="none" stroke="#f00" stroke-width=".34"/>
<circle cx="93.2" cy="129" r=".17" fill="#f00"/>
<path d="M103.9 129h3.6" fill="none" stroke="#f00" stroke-width=".34"/>
<circle cx="107.5" cy="129" r=".17" fill="#f00"/>
<path d="M297.3 68.1l1.1 .7" fill="none" stroke="#00f" stroke-width=".34"/>
<circle cx="298.4" cy="68.8" r=".17" fill="#00f"/>
<path d="M296.2 70.3l2.2 1.4" fill="none" stroke="#00f" stroke-width=".34"/>
<circle cx="298.4" cy="71.7" r=".17" fill="#00f"/>
<path d="M298.4 71.7l-2.2 1.4" fill="none" stroke="#00f" stroke-width=".34"/>
<circle cx="296.2" cy="73.1" r=".17" fill="#00f"/>
<path d="M296.2 73.1l2.2 1.4" fill="none" stroke="#00f" stroke-width=".34"/>
<circle cx="298.4" cy="74.5" r=".17" fill="#00f"/>
<path d="M298.4 74.5l-1.1 .8" fill="none" stroke="#00f" stroke-width=".34"/>
<circle cx="297.3" cy="75.3" r=".17" fill="#00f"/>
<path d="M298.4 68.8l-2.2 1.5" fill="none" stroke="#00f" stroke-width=".34"/>
<circle cx="298.4" cy="68.8" r=".17" fill="#00f"/>
<path d="M297.3 64.5v3.6" fill="none" stroke="#f00" stroke-width=".34"/>
<circle cx="297.3" cy="64.5" r=".17" fill="#f00"/>
<path d="M297.3 75.3v3.6" fill="none" stroke="#f00" stroke-width=".34"/>
<circle cx="297.3" cy="78.9" r=".17" fill="#f00"/>
<path d="M146.9 222.1l-7.2 3.6" fill="none" stroke="#00f" stroke-width=".34"/>
<circle cx="146.9" cy="222.1" r=".17" fill="#00f"/>
<circle cx="138.7" cy="225.7" r="1.05" fill="#fff" stroke="#f00" stroke-width=".34"/>
<path d="M129 225.7h8.6" fill="none" stroke="#f00" stroke-width=".34"/>
<circle cx="129" cy="225.7" r=".17" fill="#f00"/>
<circle cx="148" cy="225.7" r="1.05" fill="#fff" stroke="#f00" stroke-width=".34"/>
<path d="M149.1 225.7h8.5" fill="none" stroke="#f00" stroke-width=".34"/>
<circle cx="157.6" cy="225.7" r=".17" fill="#f00"/>
<path d="M97.5 138.6l-.7 1.1" fill="none" stroke="#00f" stroke-width=".34"/>
<circle cx="97.5" cy="138.6" r=".17" fill="#00f"/>
<path d="M100.3 138.6l-1.4 2.2" fill="none" stroke="#00f" stroke-width=".34"/>
<circle cx="100.3" cy="138.6" r=".17" fill="#00f"/>
<path d="M100.3 138.6l1.5 2.2" fill="none" stroke="#00f" stroke-width=".34"/>
<circle cx="101.8" cy="140.8" r=".17" fill="#00f"/>
<path d="M103.2 138.6l-1.4 2.2" fill="none" stroke="#00f" stroke-width=".34"/>
<circle cx="103.2" cy="138.6" r=".17" fill="#00f"/>
<path d="M103.2 138.6l.7 1.1" fill="none" stroke="#00f" stroke-width=".34"/>
<circle cx="103.9" cy="139.7" r=".17" fill="#00f"/>
<path d="M97.5 138.6l1.4 2.2" fill="none" stroke="#00f" stroke-width=".34"/>
<circle cx="97.5" cy="138.6" r=".17" fill="#00f"/>
<path d="M93.2 139.7h3.6" fill="none" stroke="#f00" stroke-width=".34"/>
<circle cx="93.2" cy="139.7" r=".17" fill="#f00"/>
<path d="M103.9 139.7h3.6" fill="none" stroke="#f00" stroke-width=".34"/>
<circle cx="107.5" cy="139.7" r=".17" fill="#f00"/>
<path d="M168.4 143.3v.7" fill="none" stroke="#00f" stroke-width=".34"/>
<circle cx="168.4" cy="144" r=".17" fill="#00f"/>
<path d="M165.1 145.8h6.5" fill="none" stroke="#00f" stroke-width=".34"/>
<circle cx="165.1" cy="145.8" r=".17" fill="#00f"/>
<path d="M165.1 144h6.5" fill="none" stroke="#00f" stroke-width=".34"/>
<circle cx="165.1" cy="144" r=".17" fill="#00f"/>
<path d="M168.4 145.8v1.1" fill="none" stroke="#00f" stroke-width=".34"/>
<circle cx="168.4" cy="145.8" r=".17" fill="#00f"/>
<path d="M168.4 139.7v3.6" fill="none" stroke="#f00" stroke-width=".34"/>
<circle cx="168.4" cy="139.7" r=".17" fill="#f00"/>
<path d="M168.4 146.9v3.6" fill="none" stroke="#f00" stroke-width=".34"/>
<circle cx="168.4" cy="150.5" r=".17" fill="#f00"/>
<path d="M125.4 71.7v.7" fill="none" stroke="#00f" stroke-width=".34"/>
<circle cx="125.4" cy="72.4" r=".17" fill="#00f"/>
<path d="M122.2 74.2h6.5" fill="none" stroke="#00f" stroke-width=".34"/>
<circle cx="122.2" cy="74.2" r=".17" fill="#00f"/>
<path d="M122.2 72.4h6.5" fill="none" stroke="#00f" stroke-width=".34"/>
<circle cx="122.2" cy="72.4" r=".17" fill="#00f"/>
<path d="M125.4 74.2v1.1" fill="none" stroke="#00f" stroke-width=".34"/>
<circle cx="125.4" cy="74.2" r=".17" fill="#00f"/>
<path d="M125.4 68.1v3.6" fill="none" stroke="#f00" stroke-width=".34"/>
<circle cx="125.4" cy="68.1" r=".17" fill="#f00"/>
<path d="M125.4 75.3v3.6" fill="none" stroke="#f00" stroke-width=".34"/>
<circle cx="125.4" cy="78.9" r=".17" fill="#f00"/>
<path d="M254.3 71.7v.7" fill="none" stroke="#00f" stroke-width=".34"/>
<circle cx="254.3" cy="72.4" r=".17" fill="#00f"/>
<path d="M251.1 74.2h6.5" fill="none" stroke="#00f" stroke-width=".34"/>
<circle cx="251.1" cy="74.2" r=".17" fill="#00f"/>
<path d="M251.1 72.4h6.5" fill="none" stroke="#00f" stroke-width=".34"/>
<circle cx="251.1" cy="72.4" r=".17" fill="#00f"/>
<path d="M254.3 74.2v1.1" fill="none" stroke="#00f" stroke-width=".34"/>
<circle cx="254.3" cy="74.2" r=".17" fill="#00f"/>
<path d="M254.3 68.1v3.6" fill="none" stroke="#f00" stroke-width=".34"/>
<circle cx="254.3" cy="68.1" r=".17" fill="#f00"/>
<path d="M254.3 75.3v3.6" fill="none" stroke="#f00" stroke-width=".34"/>
<circle cx="254.3" cy="78.9" r=".17" fill="#f00"/>
<path d="M358.9 125.4l-5 2.9" fill="none" stroke="#00f" stroke-width=".34"/>
<circle cx="358.9" cy="125.4" r=".17" fill="#00f"/>
<path d="M358.9 125.4v10.7" fill="none" stroke="#00f" stroke-width=".34"/>
<circle cx="358.9" cy="136.1" r=".17" fill="#00f"/>
<path d="M353.9 133.3l5 2.8" fill="none" stroke="#00f" stroke-width=".34"/>
<circle cx="353.9" cy="133.3" r=".17" fill="#00f"/>
<path d="M353.9 128.3v5" fill="none" stroke="#00f" stroke-width=".34"/>
<circle cx="353.9" cy="128.3" r=".17" fill="#00f"/>
<path d="M351 128.3h2.9" fill="none" stroke="#00f" stroke-width=".34"/>
<circle cx="351" cy="128.3" r=".17" fill="#00f"/>
<path d="M351 128.3v5" fill="none" stroke="#00f" stroke-width=".34"/>
<circle cx="351" cy="133.3" r=".17" fill="#00f"/>
<path d="M351 133.3h2.9" fill="none" stroke="#00f" stroke-width=".34"/>
<circle cx="353.9" cy="133.3" r=".17" fill="#00f"/>
<path d="M340.3 129h10.7" fill="none" stroke="#f00" stroke-width=".34"/>
<circle cx="340.3" cy="129" r=".17" fill="#f00"/>
<path d="M340.3 132.6h10.7" fill="none" stroke="#f00" stroke-width=".34"/>
<circle cx="340.3" cy="132.6" r=".17" fill="#f00"/>
<g fill="#f0f" stroke="#f0f" stroke-width=".34">
<circle cx="168.4" cy="60.9" r=".7"/>
<circle cx="125.4" cy="60.9" r=".7"/>
<circle cx="297.3" cy="60.9" r=".7"/>
<circle cx="254.3" cy="60.9" r=".7"/>
<circle cx="182.7" cy="225.7" r=".7"/>
<circle cx="247.2" cy="214.9" r=".7"/>
<circle cx="197" cy="204.2" r=".7"/>
<circle cx="197" cy="214.9" r=".7"/>
<circle cx="107.5" cy="132.6" r=".7"/>
<circle cx="107.5" cy="136.1" r=".7"/>
<circle cx="168.4" cy="136.1" r=".7"/>
<circle cx="182.7" cy="204.2" r=".7"/>
</g>
<g font-size="7.5">
<text x="179.1" y="99.4">BUTTON</text>
<text x="212.7" y="99.4">SWITCH</text>
<text x="89.6" y="167.5">DIP</text>
<text x="109.2" y="167.5">SWITCH</text>
<text x="243.6" y="163.9">BUZZER</text>
<text x="82.4" y="206.9">SYSTEM</text>
<text x="115.8" y="206.9">RESET</text>
</g>
<text font-size="6.8" x="321.6" y="264.5">OROCA</text>
<g font-size="3.9">
<text x="322" y="274.4">OpenCR</text>
<text x="336.3" y="285.1">PUSH/SIIDE SW</text>
</g>
<g font-size="3.2">
<text x="160.9" y="16.6">VDD3o3V</text>
<text x="289.8" y="16.6">VDD3o3V</text>
<text x="167.6" y="37" transform="rotate(-90 167.6 37)">1</text>
<text x="296.5" y="37" transform="rotate(-90 296.5 37)">1</text>
<text x="167.6" y="50.9" transform="rotate(-90 167.6 50.9)">2</text>
<text x="296.5" y="50.9" transform="rotate(-90 296.5 50.9)">2</text>
<text x="332.8" y="116.8">VDD3o3V</text>
<text x="60.6" y="129.7">VDD3o3V</text>
<text x="135.5" y="131.8">1</text>
<text x="156.5" y="131.8">4</text>
<text x="346.8" y="128.2">1</text>
<text x="346.8" y="131.8">2</text>
<text x="135.5" y="135.4">2</text>
<text x="156.5" y="135.4">3</text>
<text x="339.5" y="137.2" transform="rotate(-90 339.5 137.2)">3</text>
<text x="60.6" y="140.5">VDD3o3V</text>
<text x="328.8" y="142.5">1</text>
<text x="339.5" y="151.2" transform="rotate(-90 339.5 151.2)">2</text>
<text x="175.6" y="195.6">VDD3o3V</text>
<text x="207.1" y="214.2">4</text>
<text x="238.9" y="214.2">2</text>
<text x="135.5" y="224.9">1</text>
<text x="149.4" y="224.9">2</text>
<text x="207.1" y="224.9">3</text>
<text x="238.9" y="224.9">1</text>
<text x="311.3" y="270.1">Title</text>
<text x="322" y="280.8">Document</text>
<text x="338.9" y="280.8">Name</text>
<text x="400.8" y="280.8">Rev</text>
<text x="314.9" y="284.4">A4</text>
<text x="401.9" y="285.2">TP V2.0</text>
<text x="311.3" y="291.6">Date:</text>
<text x="325.6" y="291.6">Tuesday, August 30, 2016</text>
<text x="368.6" y="291.6">Sheet</text>
<text x="386.5" y="291.6">5</text>
<text x="397.3" y="291.6">of</text>
<text x="408" y="291.6">13</text>
</g>
<g font-size="3.2" fill="#000080">
<text x="174.1" y="42.3">SW4</text>
<text x="174.1" y="46.7">ST-1185S</text>
<text x="303.1" y="42.3">SW3</text>
<text x="303.1" y="46.7">ST-1185S</text>
<text x="129" y="60.2">R31</text>
<text x="150.5" y="60.2">R1005-10K</text>
<text x="257.9" y="60.2">R32</text>
<text x="279.4" y="60.2">R1005-10K</text>
<text x="157.6" y="71">R29</text>
<text x="286.6" y="71">R30</text>
<text x="131.1" y="74.5">C9</text>
<text x="172" y="74.5">R1005-10K</text>
<text x="260.1" y="74.5">C10</text>
<text x="300.9" y="74.5">R1005-10K</text>
<text x="129" y="78.1">C1005-0.1uF-35V</text>
<text x="257.9" y="78.1">C1005-0.1uF-35V</text>
<text x="352.8" y="125.1">LS1</text>
<text x="86" y="128.3">R50</text>
<text x="111.1" y="128.3">R1005-10K</text>
<text x="141.5" y="128.6">SW1</text>
<text x="86" y="139">R49</text>
<text x="111.1" y="139">R1005-10K</text>
<text x="139.7" y="142.6">SHK-02</text>
<text x="343.5" y="142.6">Q102</text>
<text x="352.8" y="139.4">BTN-0327</text>
<text x="139.7" y="149.8">C1005-0.1uF-35V</text>
<text x="174.1" y="146.2">C23</text>
<text x="343.5" y="145.8">KRC106S</text>
<text x="204.2" y="203.5">R45</text>
<text x="229.3" y="203.5">R1005-10K</text>
<text x="172" y="214.2">R39</text>
<text x="211.4" y="210.6">U5</text>
<text x="139.7" y="219.6">SW6</text>
<text x="164.8" y="217.8">R1005-10K</text>
<text x="136.1" y="232.2">DJTA-1101</text>
<text x="211.4" y="232.2">ADM6713RAKS</text>
<text x="154" y="239.3">C1005-0.1uF-35V</text>
<text x="168.4" y="235.7">C17</text>
<text x="200.6" y="239.3">C1005-0.1uF-35V</text>
<text x="202.8" y="235.7">C13</text>
</g>
<g font-size="3.2" fill="#f00">
<text x="101" y="59.8">BUT_USER1</text>
<text x="222.8" y="59.8">BUT_USER2</text>
<text x="70.3" y="61.7">BUT_USER1</text>
<text x="192" y="61.7">BUT_USER2</text>
<text x="39.1" y="133.3">SW_USER1</text>
<text x="39.1" y="136.9">SW_USER2</text>
<text x="258.7" y="142.2">BUZZER_SIG</text>
<text x="226.1" y="144.1">BUZZER_SIG</text>
<text x="258.7" y="213.8">MCU_NRESET</text>
<text x="293.7" y="215.7">MCU_NRESET</text>
</g>
<g font-size="3.2" fill="#004080">
<text x="213.2" y="216.4">VCC</text>
<text x="223.9" y="216.4">RESET</text>
<text x="213.2" y="227.1">MR</text>
<text x="227.5" y="227.1">GND</text>
</g>
<text font-size="3.1" x="311.3" y="280.8">Size</text>
<g font-size="2.6">
<text x="44.8" y="2.8">5</text>
<text x="127.1" y="2.8">4</text>
<text x="209.4" y="2.8">3</text>
<text x="291.7" y="2.8">2</text>
<text x="374" y="2.8">1</text>
<text x="1" y="42">D</text>
<text x="416.1" y="42">D</text>
<text x="1" y="114.2">C</text>
<text x="416.1" y="114.2">C</text>
<text x="1" y="186.4">B</text>
<text x="416.1" y="186.4">B</text>
<text x="1" y="258.5">A</text>
<text x="416.1" y="258.5">A</text>
<text x="44.8" y="295">5</text>
<text x="127.1" y="295">4</text>
<text x="209.4" y="295">3</text>
<text x="291.7" y="295">2</text>
<text x="374" y="295">1</text>
</g>
</svg>
